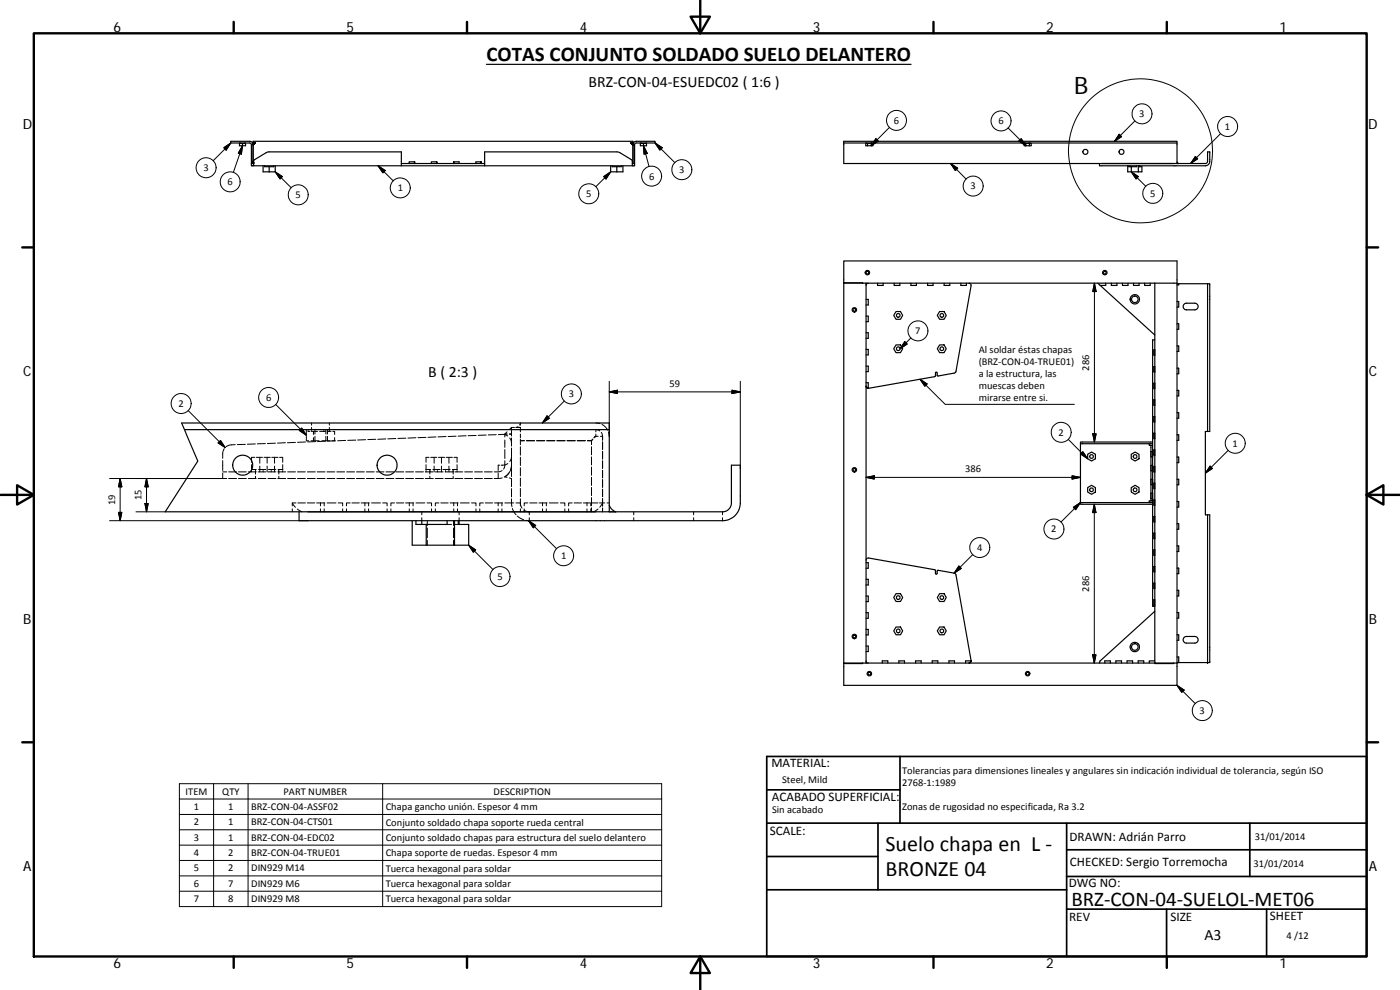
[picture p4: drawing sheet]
<svg xmlns="http://www.w3.org/2000/svg" width="420mm" height="297mm" viewBox="0 0 420 297" stroke-linecap="round" stroke-linejoin="round" font-family="sans-serif">
<g fill="none" stroke="#000" stroke-width=".36">
<path d="M146 19.3h127.4M71.9 42.9v.8h1.8v-.8M72.1 42.9h1.3M72.8 43v.7M75.8 42.9h.2M76 43.4l-.3-.6-.5-.4h-5.9v.5h5.6l.4 .2 .1 6.6h.7M76 43.4v5.7M76 43.4l.1 5.7h-.7M76 48.4l.1 .3M76 43.4v-1h114v1M76.3 48l3.6-2.2 .8-.2h39.7v4.1h-44.3v-1.3zM79 49.7v1.9h3.6v-1.9"/>
<path d="M79.4 49.7v.3h2.7v-.3M80.8 50v1.6M120.4 49.1h25M120.4 49.7h69.4M124.4 49.1v-.5h-1.6v.5M131.1 49.1v-.5h-1.7v.5M137.8 49.1v-.5h-1.7v.5M144.4 49.1v-.5h-1.6v.5M183.3 49.7v1.9h3.7v-1.9M183.8 49.7v.3h2.6v-.3M185.1 50v1.6M189.8 49.1h.2"/>
<path d="M189.8 49.7l-.2-1.7-3.6-2.2-.8-.2h-39.8v4.1M190 42.9h.1M190 43.4v5.7M190 43.4l.2-.6 .5-.4h5.9v.5h-5.6l-.5 .2-.1 6h-.4M190.4 49.1v.6h-.6M192.2 42.9v.8h1.8v-.8M192.4 42.9h1.4M193.1 43v.7M253.2 42.9h100M253.2 42.9v-.5h100v.5M253.2 42.9v6.2h100v-6.2M259.8 42.9v.8h2.2v-.7l-.4-.1"/>
<path d="M260.2 42.9v.1M260.4 43v.7M261.2 42.9h-1.2M261.4 42.9v.8M307.4 42.9v.8h2.1v-.7l-.4-.1M307.8 42.9v.1M307.9 43v.7M308.7 42.9h-1.2M308.9 42.9v.8M330.6 49.1h21.6M338.7 49.7v.3h2.4v-.3M339.2 49.7v.3"/>
<path d="M339.5 50v1.6M341.6 49.7v1.9M341.9 49.7v.3h.8v1.6h-4.3v-1.9M342 49.7v.3M362.4 48.4v-2.8h.7v2.5a1.39 1.39 0 0 1-1.4 1.6h-31.7v-.6M362.4 48.4h.1M362.4 48.4l-.3 .5-.4 .2h-8.5h.5l-.5-.5M253.2 85h5.7M253.2 85v113.9h5.7M253.2 84.8l5.7 .2M258.9 85h1M259.9 89.8h.7v1.7h-.7"/>
<path d="M259.9 99.8h.7v1.7h-.7M259.9 94.8h.7v1.7h-.7M259.9 85h93.3M259.9 85v113.9M260.6 85l-.5 .2-.2 .4M263.4 85v.6h1.6v-.6M268.4 85v.6h1.7v-.6M268.9 93.5h1.3l.7 1.1-.7 1.2h-1.3l-.7-1.2zM273.4 85v.6h1.6v-.6M278.4 85v.6h1.6v-.6M282 93.5h1.3l.7 1.1-.7 1.2h-1.3l-.7-1.2zM283.3 85v.6h1.7v-.6"/>
<path d="M288.4 85v.6h1.6v-.6M290.8 85l.5 .2 .1 .5-4.6 26-5.4 1.1-.2-1-.3-.1-.4 1.3-19.8 3.5-.7-.3M329.5 85l.7 .6M330.2 85.6l16.4 14.9M331.8 85v.6h-1.6M333.5 85v.6h1.7v-.6M336.9 85v.6h1.6v-.6M340.2 85v.6h1.7v-.6M343.5 85v.6h1.7v-.6M346.6 85v113.9h5.6M353.2 85v-6.7h-100v6.7M353.2 90.5h.5v1.6h-.5"/>
<path d="M353.2 85v113.9M353.2 97.1h.5v1.7h-.5M353.2 85.1h.5M353.7 85.1h8.7M353.7 85.1v.4h-.5M355.4 91.2l.7-.2h2.5a.99 .99 0 0 1 1 1 .99 .99 0 0 1-1 1h-2.5a.99 .99 0 0 1-1-.7 .99 .99 0 0 1 .3-1.1zM362.4 85.1h.7v44.4h-1.4v25h.7M362.4 85.1v44.4M259.9 115.8l.7 .7-.5-.2zM259.9 115.8l.1 .3M259.9 109.9h.7v1.6h-.7M259.9 114.8h.7v1.7"/>
<path d="M259.9 104.8h.7v1.7h-.7M268.9 103.5h1.3l.7 1.1-.7 1.2h-1.3l-.7-1.2zM282 103.5h1.3l.7 1.1-.7 1.2h-1.3l-.7-1.2zM346.3 110h.3v1.6h-.3zM346.3 120h.3v1.6h-.3zM346.3 115h.3v1.6h-.3zM346.3 105h.3v1.6h-.3zM346.6 102h-.7v79.9h.7M353.2 117.1h.5v1.7h-.5M353.2 103.8h.5v1.7h-.5M353.2 110.5h.5v1.6h-.5M54.5 126.9h128.3v26.7h-133.2l9.8-15.3z"/>
<path d="M55.4 128.9h127.4M324.3 133.1v17.7M326.4 136.3l1.2-.7 1.1 .7v1.3l-1.1 .7-1.2-.7zM339.5 136.3l1.2-.7 1.1 .7v1.3l-1.1 .7-1.2-.7zM344.9 133.1v.1a.35 .35 0 0 0 .1 .4 .35 .35 0 0 0 .4 0M345.9 132.6h-21.6v.5h21.6M345.9 133.6h-.5v16v.7h.5M345.9 139.6h-.5v1.7h.5M345.9 135.5h-.5v1.6h.5M346.3 130h.3v1.6h-.3zM346.3 140h.3v1.6h-.3zM346.3 135h.3v1.6h-.3z"/>
<path d="M346.3 125h.3v1.6h-.3zM353.2 123.8h.5v1.7h-.5M353.2 137.1h.5v1.7h-.5M353.2 130.5h.5v1.6h-.5M92.4 153.6h86.4M123.7 156.2v7.4h17v-6.2h-3.2v-1.2M124.8 156.2v1.2h9.4v-1.2M126.6 156.2v1.2M127.9 157.4v6.2M136.4 156.2v7.4M137.8 156.2v1.2M182.8 151.6l1 1.4 1.1 .6h-2.1h34a2.91 2.91 0 0 0 2.7-3.7v-10.3h2.7v9.2a6.7 6.7 0 0 1-2.8 6.7l-1 .5-1.6 .2h-127v-2.6"/>
<path d="M326.4 146.3l1.2-.7 1.1 .7v1.3l-1.1 .7-1.2-.7zM339.5 146.3l1.2-.7 1.1 .7v1.3l-1.1 .7-1.2-.7zM345.4 150.3h-.5v.5M345.9 150.8h-21.6v.5h21.6M345.9 148h-.5v1.6h.5M345.9 143.8h-.5v1.7h.5M346.3 150h.3v1.6h-.3zM346.3 160h.3v1.6h-.3zM346.3 155h.3v1.6h-.3zM346.3 145h.3v1.6h-.3zM353.2 150.5h.5v1.6h-.5M353.2 157.1h.5v1.7h-.5"/>
<path d="M353.2 143.8h.5v1.7h-.5M362.4 154.5h.7v44.3h-.7M362.4 154.5v44.3M259.9 168.1l.2-.5 .6-.2 19.8 3.5 .4 1.4 .3-.2 .2-1 5 .9 .4 .2 4.6 26-.3 .7M259.9 178.8h.7v1.7h-.7M259.9 168.8h.7v1.7h-.7M259.9 173.8h.7v1.7h-.7M268.9 178.1h1.3l.7 1.2-.7 1.2h-1.3l-.7-1.2zM282 178.1h1.3l.7 1.2-.7 1.2h-1.3l-.7-1.2zM346.3 170h.3v1.6h-.3zM346.3 180h.3v1.6h-.3zM346.3 175h.3v1.6h-.3z"/>
<path d="M346.3 165h.3v1.6h-.3zM353.2 163.8h.5v1.7h-.5M353.2 177.1h.5v1.7h-.5M353.2 170.5h.5v1.6h-.5M253.2 198.9v.2M258.9 198.9h1M258.9 198.9l-5.7 .2M259.9 198.3l.2 .5 .5 .1M259.9 183.8h.7v1.7h-.7M259.9 193.8h.7v1.7h-.7M259.9 188.8h.7v1.7h-.7M264.8 198.9v-.6h1.6v.6"/>
<path d="M268.9 188.1h1.3l.7 1.2-.7 1.2h-1.3l-.7-1.2zM269.8 198.9v-.6h1.7v.6M274.8 198.9v-.6h1.6v.6M279.8 198.9v-.6h1.6v.6M282 188.1h1.3l.7 1.2-.7 1.2h-1.3l-.7-1.2zM284.8 198.9v-.6h1.7v.6M290.8 198.9l.6-.6-.1 .4zM291.4 198.3h-1.6v.6M331.6 198.9v-.6h1.6v.6M334.9 198.9v-.6h1.7v.6M338.3 198.9v-.6h1.6v.6M341.6 198.9v-.6h1.6v.6"/>
<path d="M346.6 183.4l-16.4 14.9-.2 .6M346.6 198.3h-1.7v.6M352.2 198.9h1M352.2 198.9h-92.3M353.2 198.9v6.7h-100v-6.5M353.2 197.1h.5v1.7M353.2 198.8h.5M353.2 190.5h.5v1.6h-.5M353.2 183.8h.5v1.7h-.5M353.7 198.8h8.7M355.4 191.2l.7-.2h2.5a.99 .99 0 0 1 1 1 .99 .99 0 0 1-1 1h-2.5a1 1 0 0 1-1-.7 1 1 0 0 1 .3-1.1z"/>
<circle cx="325.7" cy="45.6" r=".76"/>
<circle cx="336.6" cy="45.6" r=".75"/>
<circle cx="256.4" cy="93" r=".41"/>
<circle cx="256.4" cy="93" r=".67"/>
<circle cx="260.3" cy="81.8" r=".41"/>
<circle cx="260.3" cy="81.8" r=".66"/>
<circle cx="269.6" cy="94.6" r=".55"/>
<circle cx="282.6" cy="94.6" r=".55"/>
<circle cx="331.6" cy="81.8" r=".66"/>
<circle cx="331.6" cy="81.8" r=".4"/>
<circle cx="340.6" cy="89.8" r="1.41"/>
<circle cx="340.6" cy="89.8" r=".98"/>
<circle cx="269.6" cy="104.6" r=".55"/>
<circle cx="282.6" cy="104.6" r=".55"/>
<circle cx="72.8" cy="139.6" r="2.99"/>
<circle cx="116.2" cy="139.6" r="2.99"/>
<circle cx="327.6" cy="137" r=".57"/>
<circle cx="340.7" cy="137" r=".57"/>
<circle cx="256.4" cy="141" r=".41"/>
<circle cx="256.4" cy="141" r=".67"/>
<circle cx="327.6" cy="147" r=".56"/>
<circle cx="340.7" cy="147" r=".56"/>
<circle cx="269.6" cy="179.3" r=".56"/>
<circle cx="282.7" cy="179.3" r=".56"/>
<circle cx="256.4" cy="191" r=".4"/>
<circle cx="256.4" cy="191" r=".67"/>
<circle cx="269.6" cy="189.3" r=".56"/>
<circle cx="282.6" cy="189.3" r=".56"/>
<circle cx="340.6" cy="194.1" r="1.41"/>
<circle cx="340.6" cy="194.1" r=".99"/>
<circle cx="260.9" cy="202.1" r=".67"/>
<circle cx="260.9" cy="202.1" r=".42"/>
<circle cx="308.4" cy="202.1" r=".67"/>
<circle cx="308.4" cy="202.1" r=".42"/>
</g>
<g fill="none" stroke="#000" stroke-width=".3">
<path d="M266.9 38.2l-5.5 5.5M302.5 38.4l5.4 5.3M340.6 36.3l-6.1 6.1M67.2 44.3l2.1-1.4-1.4 2.1zM69.3 42.9l-5.3 5.3M72.8 43.7l-2.8 8M72.8 43.7l-.4 2.5-.9-.2zM75.8 42.9h.8l-.5 .5zM76 48.4l.1 .7zM82.6 51.6l2.1 1.4-.7 .7zM82.6 51.6l4.8 4.7M113.5 49.7l2.1 1.5-.7 .7z"/>
<path d="M113.5 49.7l4.5 4.6M124.3 48.6v.5M131 48.6v.5M136.1 48.6v.5M144.3 48.6v.5M181.2 53l2.1-1.4-1.4 2.1zM183.3 51.6l-4.5 4.4M189.2 42.9h.9l-.1 .5zM193.1 43.7l1.7 6.3M193.1 43.7l1.2 2.3-1 .3zM196.6 42.9l2.1 1.4-.7 .7zM196.6 42.9l5.9 5.9"/>
<path d="M262.9 41.6l.7 .7-2.2 1.4zM285.3 49.1l4.6 4.6M285.3 49.1l2.1 1.4-.7 .7zM305.8 42.3l.7-.7 1.4 2.1zM335.9 40.3l.7 .7-2.1 1.4zM339.5 51.6l2.1 1.4-.7 .7zM339.5 51.6l4.4 4.3M358.7 46.9l.7 .7-2.1 1.5zM366.3 40.1l-9 9M328.5 85v47.6M328.5 85l.5 2.5h-1.1zM182.8 114.4v16.5l-.2-1.2"/>
<path d="M182.8 117.6l2.5-.5v1zM182.8 117.6h39.4M219.7 117.1l2.5 .5-2.5 .5zM222.2 114.4v26.1M271.5 102.5l.8 .7-2.2 1.4zM273.4 101.4l-3.3 3.2M276.1 113.8l7.6 7.5h38.7M276.1 113.8l2.1 1.4-.7 .7zM56.5 123.2l11.1 11.1M65.5 132.9l.7-.7 1.4 2.1zM66.8 138.2v3M67.3 134.6l-.4 1.2-.1 1.7"/>
<path d="M70.6 133.4l-1.6 .1-1.1 .5M73.6 133.3l-2.4 .1M75.5 139.4v1.7M76.4 137.2h-.9v1.5M76.6 133.2l-2.4 .1M76.9 137.2h1.9M78 137.2v1.8M78 139.8v1.8M79.2 137.2h1.9M79.6 133.1l-2.4 .1M80.2 137.2v1.8M80.2 139.8v1.8"/>
<path d="M81.6 137.2h1.8M82.4 137.2v1.8M82.4 139.8v1.8M82.7 133l-2.4 .1M82.7 121.3l9.2 9.3M83.9 137.2h.9v1.5M84.8 139.4v1.7M85.7 132.8l-2.4 .1M88.7 132.7l-2.4 .1M90.5 128.4l1.4 2.2-2.1-1.4zM91.7 132.6l-2.4 .1M91.9 130.9v1.3h.7"/>
<path d="M91.9 128.9v1.3M92.5 128.9v.2M92.5 129.3v.1h.5M93.4 132.2h2.3M93.5 126.9v.7M93.5 128.2v.9M93.5 129.3v.1M93.5 129.4h1.8M94.1 129.4v1M94.1 131.3v.9M94.5 128.9v1.3M94.5 130.9v1.3"/>
<path d="M94.7 132.5l-2.4 .1M95.9 129.4h1.9M96.6 132.2h2.4M97.2 128.9v.2M97.2 129.3v.1M97.7 132.4l-2.4 .1M97.8 128.9v1.3M97.8 130.9v1.3M98.3 129.4h1M98.3 128.9v1.3M98.3 130.9v1.3M98.8 126.9v.7"/>
<path d="M98.8 128.2v.9M98.8 129.3v.1M99.9 129.4h.5v1M100.4 131.3v.9h-.7M100.7 132.3l-2.4 .1M103.7 132.1l-2.4 .1M106.8 132.1h-2.4M109.8 131.9l-2.5 .1M112.8 131.8l-2.4 .1M115.8 131.7l-2.4 .1M118.8 131.6l-2.4 .1M121.8 131.5l-2.4 .1"/>
<path d="M124.8 131.3l-2.4 .1M127.9 139.4v1.7M127.9 131.2l-2.5 .1M128.8 137.2h-.9v1.5M129.3 137.2h1.8M130.3 137.2v1.8M130.3 139.8v1.8M130.8 131.1l-2.4 .1M131.6 137.2h1.8M132.5 137.2v1.8M132.5 139.8v1.8M133.9 131l-2.4 .1"/>
<path d="M133.9 137.2h1.9M134.7 137.2v1.8M134.7 139.8v1.8M136.2 137.2h1v1.5M136.9 130.9l-2.4 .1M137.2 139.4v1.7M139.9 130.7l-2.4 .2M142.9 130.7h-2.4M145.9 130.5l-2.4 .1M148.9 130.4l-2.4 .1M149.6 130.4l1.5-.1 1.3 .5M150 139.6h-.5v1.6"/>
<path d="M151.5 132v2.2M151.5 138.2v1.7l-.4 .8M151.5 134.9v2.7M152.2 129.6l-.7 .6h.7h-.7v.9M152.4 139.1l-.8 .4-1.2 .1M152.9 130.2h.6M153 131.4l.5 1.6M153.5 128.2l-.6 .7M153.5 129.1v1.7M153.5 136.9l-.5 1.6M153.5 131.4v2.4M153.5 134.4v2.5"/>
<path d="M153.5 137.5v2.4M154.4 128.2h-.9v.5M155.5 128l-.7 .2h1.4v1.4M155.9 127.5l.3-.6v.7M156.2 132.2h1.2M156.2 130.2v1.1M156.2 131.8v1.7M156.2 134v2.6M156.2 137.2v2.5M158 132.2h2.4M161 132.2h2.5M164.1 132.2h2.4"/>
<path d="M164.2 124.8l.7 .7-2.1 1.4zM167.1 132.2h2.5M169.4 120.3l-6.6 6.6M170.2 132.2h2.4M173.2 132.2h2.5M176.3 132.2h1.2M177.5 132.2v1.2M177.5 134v2.5M177.5 137.1v2.4M177.9 131.8l-.4 .4M177.9 131.8l-.4 .4h-1.2M178.7 130.9l-.5 .4"/>
<path d="M178.8 130.9h.7M178.8 130.2v.7M178.8 126.9l1.3 .2M178.8 130.9l-.4 .5M180 129.3l-1.2-.4v.7M180.2 130.9h.6M180.5 129.7l.3 1.2M180.7 127.4l.8 .5 .9 1.2M180.8 130.9v1.2M180.8 132.6v2.3M180.8 135.4v2.3M180.8 138.3v2.2"/>
<path d="M320.6 131.8l5.8 5.8M324.3 136.2l.7-.7 1.4 2.1zM327.9 130.2h1.1l-.5 2.4zM363.2 139.8l.6 .8-2.1 1.4zM368.6 135.1l-6.9 6.9M32.9 156.2h59.5M35.6 153.7h1l-.5 2.5zM36.1 143.6v12.6M36.1 143.6l.5 2.5h-1zM40.8 153.6h8.8M43.5 151.1h1l-.5 2.5zM44 143.6l.5 2.5h-1z"/>
<path d="M44 143.6v10M66.8 141.6h1.2M66.8 142v1.6M68 143.6h-35.1M68.6 141.6h2.4M68.6 143.6h2.4M71.6 141.6h2.3M71.6 143.6h2.3M74.5 141.6h2.4M74.5 143.6h2.4M75.5 140.9h1.4M75.5 141.4v.2"/>
<path d="M76.7 140.9v.2M76.7 141.4v.8M76.7 142.9v.7M76.7 141.4v.2M77.5 141.6h2.3M77.5 143.6h2.3M77.6 140.9h2.2M79 140.9v.2M79 141.4v.2M80.4 141.6h2.4M80.4 143.6h2.4M80.6 140.9h2.2"/>
<path d="M81.4 140.9v.2M81.4 141.4v.2M83.4 141.6h2.3M83.4 143.6h2.3M83.4 140.9h1.4M83.6 140.9v.2M83.6 141.4v.2M83.7 140.9v.2M83.7 141.4v.8M83.7 142.9v.7M84.8 141.4v.2M86.3 141.6h2.4"/>
<path d="M86.3 143.6h2.4M87.7 150.9l1 1.3M87.7 152.7v.9M88.8 150.9h-1.1v.9M89.2 152.7l1.4 .9M89.3 141.6h2.3M89.3 143.6h2.3M89.4 150.9h2.3M92.2 150.9h2.3M92.2 141.6h2.4M92.2 143.6h2.4M95 150.9h2.5"/>
<path d="M95.2 141.6h2.3M95.2 143.6h2.3M96.2 150.9v.9M96.2 152.7v.9M97.3 150.9v.9M97.3 152.7v.9M98.1 141.6h2.4M98.1 143.6h2.4M98.2 150.9h2.6M101.1 141.6h2.3M101.1 143.6h2.3M101.5 150.9h1.3v.9"/>
<path d="M102.8 152.7v.9M104 152.7v.9M104 141.6h2.4M104 143.6h2.4M105.1 150.9h-1.1v.9M105.6 150.9h2.2M107 141.6h2.4M107 143.6h2.4M108.4 150.9h2.4M109.5 150.9v.9M109.5 152.7v.9M109.9 141.6h2.4"/>
<path d="M109.9 143.6h2.4M110.6 150.9v.9M110.6 152.7v.9M111.5 150.9h2.7M112.9 141.6h2.3M112.9 143.6h2.3M114.8 150.9h1.4v.9M115.9 141.6h2.3M115.9 143.6h2.3M116.2 152.7v.9M117.3 152.7v.9M118.4 150.9h-1.1v.9"/>
<path d="M118.8 141.6h2.4M118.8 143.6h2.4M119 150.9h2.2M121.7 150.9h2.5M121.8 141.6h2.3M121.8 143.6h2.3M122.8 150.9v.9M122.8 152.7v.9M124 150.9v.9M124 152.7v.9M124.7 141.6h2.4M124.7 143.6h2.4"/>
<path d="M124.8 150.9h2.7M126.6 153.6v.9M126.6 155.3v.9M127.6 141.6h2.4M127.6 143.6h2.4M127.9 140.9h1.3M127.9 141.4v.2M128.2 150.9h1.3v.9M128.2 156.2v1.5M128.2 158.4v3M129 140.9v.2M129 141.4v.8"/>
<path d="M129 142.9v.7M129 141.4v.2M129.5 152.7v.9M130.6 141.6h2.4M130.6 143.6h2.4M130.7 152.7v.9M131.3 140.9v.2M131.3 141.4v.2M131.7 150.9h-1v.9M132.1 140.9h-2.2M132.3 150.9h2.2M132.9 140.9h2.2"/>
<path d="M133.6 143.6h2.3M133.7 140.9v.2M133.7 141.4v.2M134.2 157.4h1.3M135.1 150.9h2.4M135.8 140.9h1.4M136 141.4l-.1 .2h-2.3M136 140.9v.2M136 141.4v.8M136 142.9v.7M136.1 156.2v1.5M136.1 158.4v3"/>
<path d="M136.2 157.4h1.3M136.2 150.9v.9M136.2 152.7v.9M136.5 141.6h2.4M136.5 143.6h2.4M137.2 141.4v.2M137.3 150.9v.9M137.3 152.7v.9M137.8 153.6v.9M137.8 155.3v.9M138.2 150.9h2.6M139.5 141.6h2.3"/>
<path d="M139.5 143.6h2.3M141.5 150.9h1.3v.9M142.4 141.6h2.4M142.4 143.6h2.4M142.8 152.7v.9M144 152.7v.9M145.1 150.9h-1.1v.9M145.4 141.6h2.3M145.4 143.6h2.3M145.6 150.9h2.2M148.3 143.6h1.2M148.4 150.9h2.4"/>
<path d="M149.5 150.9v.9M149.5 152.7v.9M149.5 142v1.6M150.6 150.9v.9M150.6 152.7v.9M150.7 141.2l-.9 .3-1.5 .1M150.7 143.4l-1.2 .2M151.5 150.9h2.7M152.7 141.9l-1.2 1.1 .7 .2M152.9 143.4l.6 .2v2.4M153.1 141.4l-.6 .8-1.2 .9M153.3 140.8l.2-1.2-.3 1.6"/>
<path d="M153.5 149.7l.1 2.3M153.5 140.5v2.5M153.5 146.6v2.5M153.8 152.5l1.1 2M154.8 150.9h1.4v.9M155.3 154.9l1.9 1.1M156.2 149.6v1.7l.5 1.2M156.2 140.3v2.5M156.2 143.4v2.5M156.2 146.6v2.4M156.2 152.7v.9M157.3 153.1l1.5 .5v.9"/>
<path d="M157.3 152.7v.9M158.4 150.9h-1.1v.9M158.6 156.2l2.2 1.4-.7 .8zM158.6 156.2l8.4 8.4M158.8 155.3v.9l-1.1-.1M159 150.9h2.2M161.7 150.9h2.5M162.8 150.9v.9M162.8 152.7v.9M164 150.9v.9M164 152.7v.9M164.8 150.9h2.7"/>
<path d="M168.2 150.9h1.3v.9M169.5 152.7v.9M170.7 152.7v.9M171.7 150.9h-1v.9M172.3 150.9h2.2M175.1 150.9h2M176.2 150.9v.9M176.2 152.7v.9M177.3 150.9v.9M177.3 152.7v.9M177.5 140.1v2.5M177.5 143.2v2.4"/>
<path d="M177.5 146.2v2.5M177.5 149.3v2.4M177.5 152.3v1.3M177.6 150.9h1.8M179.5 152.7l-1.3 .9M179.9 150.9h1.6M180.8 150.9l-.8 1.3M180.8 141.1v2.3M180.8 143.9v2.3M180.8 146.8v2.2M180.8 149.6v2.2M180.8 152.4v1.2"/>
<path d="M182.2 150.9h.6M190.2 153.6v.9M190.2 155.3v.9M208.2 153.6v.9M208.2 155.3v.9M216.8 153.6v.9M216.8 155.3v.9M259.9 143.2l2.5-.5v1zM259.9 143.2h64.4M321.7 142.7l2.6 .5-2.6 .5zM322.1 152.2l2.2-1.4-1.5 2.1zM324.3 150.8l-5.9 5.8"/>
<path d="M328.4 151.3v47.6M328.4 151.3l.5 2.5h-1zM128.2 162.1v1.5M136.1 162.1v1.5M140.7 163.6l2.1 1.4-.7 .7zM140.7 163.6l7.2 7.3M287.8 169.8l.7 .8-2.1 1.4zM291.9 166.4l-5.5 5.6M327.9 196.5h1l-.5 2.4zM353.2 205.6l2.2 1.5-.7 .6zM353.2 205.6l5.5 5.5M53.8 235.1h144.8v36.9h-144.8z"/>
<path d="M53.8 239.7h144.8M64.1 235.1v36.9M74.5 235.1v36.9M114.8 235.1v36.9M53.8 244.4h144.8M53.8 249h144.8M53.8 253.6h144.8M53.8 258.2h144.8M53.8 262.8h144.8M53.8 267.4h144.8"/>
<circle cx="269.1" cy="36.1" r="2.99"/>
<circle cx="300.4" cy="36.3" r="3"/>
<circle cx="342.7" cy="34.1" r="3"/>
<circle cx="368.4" cy="38" r="3"/>
<circle cx="61.9" cy="50.3" r="3"/>
<circle cx="69.1" cy="54.6" r="3"/>
<circle cx="89.5" cy="58.5" r="3"/>
<circle cx="120.1" cy="56.4" r="2.99"/>
<circle cx="176.7" cy="58.1" r="3"/>
<circle cx="195.6" cy="52.8" r="3"/>
<circle cx="204.6" cy="50.9" r="3"/>
<circle cx="292.1" cy="55.8" r="3"/>
<circle cx="342.3" cy="45.3" r="21.6"/>
<circle cx="346" cy="58" r="3"/>
<circle cx="275.5" cy="99.3" r="3"/>
<circle cx="80.6" cy="119.3" r="3"/>
<circle cx="171.5" cy="118.2" r="3"/>
<circle cx="54.4" cy="121.1" r="3"/>
<circle cx="318.5" cy="129.7" r="3"/>
<circle cx="370.7" cy="133" r="3"/>
<circle cx="316.3" cy="158.7" r="3"/>
<circle cx="150.1" cy="173" r="3"/>
<circle cx="169.2" cy="166.7" r="3"/>
<circle cx="294" cy="164.3" r="2.99"/>
<circle cx="360.8" cy="213.2" r="3"/>
</g>
<g fill="#000" stroke="#000" stroke-width=".3">
<path d="M67.2 44.3l2.1-1.4-1.4 2.1zM72.8 43.7l-.4 2.5-.9-.2zM75.8 42.9l.3 .5zM75.9 43l.2 .4zM75.9 43.1l.2 .3zM75.9 43.3l.2 .1zM75.9 43.2l.2 .2zM76 43.3l.1 .1zM76.1 48.7l-.1 .4zM76.1 48.6l-.1 .5zM76 48.6v.5zM76 48.4v.7z"/>
<path d="M76 48.5v.6zM75.8 42.9l.4 .4zM75.8 42.9l.5 .3zM75.8 42.9l.6 .2zM75.8 42.9l.7 .1zM75.8 42.9h.8zM82.6 51.6l2.1 1.4-.7 .7zM113.5 49.7l2.1 1.5-.7 .7zM181.2 53l2.1-1.4-1.4 2.1zM189.3 42.9l.7 .4zM189.4 43l.6 .4zM189.5 43.1l.5 .3z"/>
<path d="M189.6 43.2l.4 .2zM189.7 43.3l.3 .1zM189.2 42.9l.8 .3zM189.2 42.9l.8 .4zM189.2 42.9l.8 .2zM189.2 42.9l.8 .1zM189.2 42.9h.9zM193.1 43.7l1.2 2.3-1 .3zM196.6 42.9l2.1 1.4-.7 .7zM262.9 41.6l.7 .7-2.2 1.4zM285.3 49.1l2.1 1.4-.7 .7zM305.8 42.3l.7-.7 1.4 2.1z"/>
<path d="M335.9 40.3l.7 .7-2.1 1.4zM339.5 51.6l2.1 1.4-.7 .7zM358.7 46.9l.7 .7-2.1 1.5zM328.5 85l.5 2.5h-1.1zM182.8 117.6l2.5-.5v1zM219.7 117.1l2.5 .5-2.5 .5zM271.5 102.5l.8 .7-2.2 1.4zM276.1 113.8l2.1 1.4-.7 .7zM65.5 132.9l.7-.7 1.4 2.1zM90.5 128.4l1.4 2.2-2.1-1.4zM164.2 124.8l.7 .7-2.1 1.4zM324.3 136.2l.7-.7 1.4 2.1z"/>
<path d="M327.9 130.2h1.1l-.5 2.4zM363.2 139.8l.6 .8-2.1 1.4zM35.6 153.7h1l-.5 2.5zM36.1 143.6l.5 2.5h-1zM43.5 151.1h1l-.5 2.5zM44 143.6l.5 2.5h-1zM158.6 156.2l2.2 1.4-.7 .8zM259.9 143.2l2.5-.5v1zM321.7 142.7l2.6 .5-2.6 .5zM322.1 152.2l2.2-1.4-1.5 2.1zM328.4 151.3l.5 2.5h-1zM140.7 163.6l2.1 1.4-.7 .7z"/>
<path d="M287.8 169.8l.7 .8-2.1 1.4zM327.9 196.5h1l-.5 2.4zM353.2 205.6l2.2 1.5-.7 .6z"/>
</g>
<g fill="#000">
<circle cx="362.4" cy="85.1" r=".18"/>
<circle cx="259.9" cy="115.8" r=".18"/>
<circle cx="290.8" cy="198.9" r=".18"/>
<circle cx="362.4" cy="198.8" r=".18"/>
</g>
<g fill="none" stroke="#000" stroke-width=".71">
<path d="M10.1 10h400.1v277h-400.1zM70.1 6.6v3.4M140.2 6.6v3.4M207.3 5h5.8l-2.9 5zM210.2 0v10M280.2 6.6v3.4M350.2 6.6v3.4M6.7 74.2h3.4M410.2 74.2h3.4M.2 148.5h9.9M5.1 145.6l5 2.9-5 2.9zM410.2 148.5l5-2.9v5.8z"/>
<path d="M410.2 148.5h9.9M6.7 222.7h3.4M410.2 222.7h3.4M70.1 287v3.4M140.2 287v3.4M210.2 287l2.9 5h-5.8zM210.2 287v10M280.2 287v3.4M350.2 287v3.4"/>
</g>
<g fill="none" stroke="#000" stroke-width=".51">
<path d="M230.1 237h40M270.1 227v20M410.2 227h-180.1v60h180v-60M230.1 257h33.4M230.1 247h180M263.5 247v20M320.1 255h90M320.1 247v40M375.1 247v16M230.1 267h90M320.1 272.8h90M320.1 263h90"/>
<path d="M350.1 272.8v14.2M380.1 272.8v14.2"/>
</g>
<text font-size="7.2" x="322.4" y="28.1">B</text>
<g font-size="6.6">
<text x="265.8" y="255.2">Suelo chapa en L ‐</text>
<text x="265.8" y="262.8">BRONZE 04</text>
</g>
<g font-size="6.3">
<text x="146" y="18.4">COTAS CONJUNTO SOLDADO SUELO DELANTERO</text>
<text x="321.5" y="271.9">BRZ‐CON‐04‐SUELOL‐MET06</text>
</g>
<g font-size="4.7">
<text x="176.6" y="26.2">BRZ‐CON‐04‐ESUEDC02 ( 1:6 )</text>
<text x="128.5" y="113.1">B ( 2:3 )</text>
<text x="361.5" y="282">A3</text>
</g>
<g font-size="4.2">
<text x="34" y="9.6">6</text>
<text x="104" y="9.6">5</text>
<text x="174" y="9.6">4</text>
<text x="244" y="9.6">3</text>
<text x="314" y="9.6">2</text>
<text x="384" y="9.6">1</text>
<text x="6.8" y="38.7">D</text>
<text x="410.6" y="38.7">D</text>
<text x="7" y="112.9">C</text>
<text x="410.8" y="112.9">C</text>
<text x="7" y="187.1">B</text>
<text x="410.8" y="187.1">B</text>
<text x="7" y="261.3">A</text>
<text x="410.8" y="261.3">A</text>
<text x="34" y="290.4">6</text>
<text x="104" y="290.4">5</text>
<text x="174" y="290.4">4</text>
<text x="244" y="290.4">3</text>
<text x="314" y="290.4">2</text>
<text x="384" y="290.4">1</text>
</g>
<g font-size="3.9">
<text x="231.5" y="230.3">MATERIAL:</text>
<text x="231.6" y="240.4">ACABADO SUPERFICIAL:</text>
<text x="231.1" y="250.6">SCALE:</text>
<text x="321" y="252.2">DRAWN: Adrián Parro</text>
<text x="321.1" y="259.9">CHECKED: Sergio Torremocha</text>
<text x="320.8" y="266.2">DWG NO:</text>
<text x="381.1" y="275.9">SHEET</text>
<text x="320.9" y="276.2">REV</text>
<text x="351.2" y="276.3">SIZE</text>
</g>
<g font-size="3.1">
<text x="341.9" y="35.2">3</text>
<text x="268.2" y="37.1">6</text>
<text x="299.6" y="37.3">6</text>
<text x="367.6" y="39">1</text>
<text x="61.1" y="51.4">3</text>
<text x="194.8" y="53.9">6</text>
<text x="203.8" y="51.9">3</text>
<text x="68.3" y="55.6">6</text>
<text x="88.7" y="59.5">5</text>
<text x="119.3" y="57.4">1</text>
<text x="175.9" y="59.2">5</text>
<text x="291.3" y="56.8">3</text>
<text x="345.2" y="59">5</text>
<text x="274.7" y="100.3">7</text>
<text x="293.7" y="106">Al soldar éstas chapas</text>
<text x="293.7" y="109.6">(BRZ‐CON‐04‐TRUE01)</text>
<text x="293.7" y="113.2">a la estructura, las</text>
<text x="326.9" y="111.2" transform="rotate(-90 326.9 111.2)">286</text>
<text x="170.7" y="119.2">3</text>
<text x="200.9" y="116">59</text>
<text x="293.7" y="116.8">muescas deben</text>
<text x="53.6" y="122.1">2</text>
<text x="79.9" y="120.3">6</text>
<text x="293.7" y="120.4">mirarse entre si.</text>
<text x="317.7" y="130.7">2</text>
<text x="369.9" y="134">1</text>
<text x="289.7" y="141.7">386</text>
<text x="34.5" y="151.5" transform="rotate(-90 34.5 151.5)">19</text>
<text x="42.4" y="150.2" transform="rotate(-90 42.4 150.2)">15</text>
<text x="315.5" y="159.7">2</text>
<text x="168.4" y="167.7">1</text>
<text x="293.2" y="165.3">4</text>
<text x="149.3" y="174">5</text>
<text x="326.8" y="177.5" transform="rotate(-90 326.8 177.5)">286</text>
<text x="360" y="214.2">3</text>
<text x="270.7" y="232.2">Tolerancias para dimensiones lineales y angulares sin indicación individual de tolerancia, según ISO</text>
<text x="55.7" y="238.4">ITEM</text>
<text x="66.7" y="238.4">QTY</text>
<text x="85.1" y="238.4">PART NUMBER</text>
<text x="148.1" y="238.4">DESCRIPTION</text>
<text x="234.7" y="234.9">Steel, Mild</text>
<text x="270.7" y="235.8">2768‐1:1989</text>
<text x="58.2" y="243">1</text>
<text x="68.5" y="243">1</text>
<text x="75.4" y="243">BRZ‐CON‐04‐ASSF02</text>
<text x="115.7" y="243.1">Chapa gancho unión. Espesor 4 mm</text>
<text x="231.7" y="244.1">Sin acabado</text>
<text x="270.7" y="243">Zonas de rugosidad no especificada, Ra 3.2</text>
<text x="58.2" y="247.7">2</text>
<text x="68.5" y="247.6">1</text>
<text x="75.4" y="247.7">BRZ‐CON‐04‐CTS01</text>
<text x="115.7" y="247.7">Conjunto soldado chapa soporte rueda central</text>
<text x="58.2" y="256.9">4</text>
<text x="58.2" y="252.3">3</text>
<text x="68.5" y="256.9">2</text>
<text x="68.5" y="252.3">1</text>
<text x="75.4" y="256.9">BRZ‐CON‐04‐TRUE01</text>
<text x="75.4" y="252.3">BRZ‐CON‐04‐EDC02</text>
<text x="115.7" y="252.3">Conjunto soldado chapas para estructura del suelo delantero</text>
<text x="115.7" y="256.9">Chapa soporte de ruedas. Espesor 4 mm</text>
<text x="376.6" y="252">31/01/2014</text>
<text x="58.2" y="261.5">5</text>
<text x="68.5" y="261.5">2</text>
<text x="75.4" y="261.5">DIN929 M14</text>
<text x="115.7" y="261.6">Tuerca hexagonal para soldar</text>
<text x="376.2" y="260.1">31/01/2014</text>
<text x="58.2" y="266.1">6</text>
<text x="68.5" y="266.1">7</text>
<text x="75.4" y="266.1">DIN929 M6</text>
<text x="115.7" y="266.1">Tuerca hexagonal para soldar</text>
<text x="58.2" y="270.7">7</text>
<text x="68.5" y="270.7">8</text>
<text x="75.4" y="270.7">DIN929 M8</text>
<text x="115.7" y="270.8">Tuerca hexagonal para soldar</text>
<text x="386" y="281.6">4 /12</text>
</g>
</svg>
